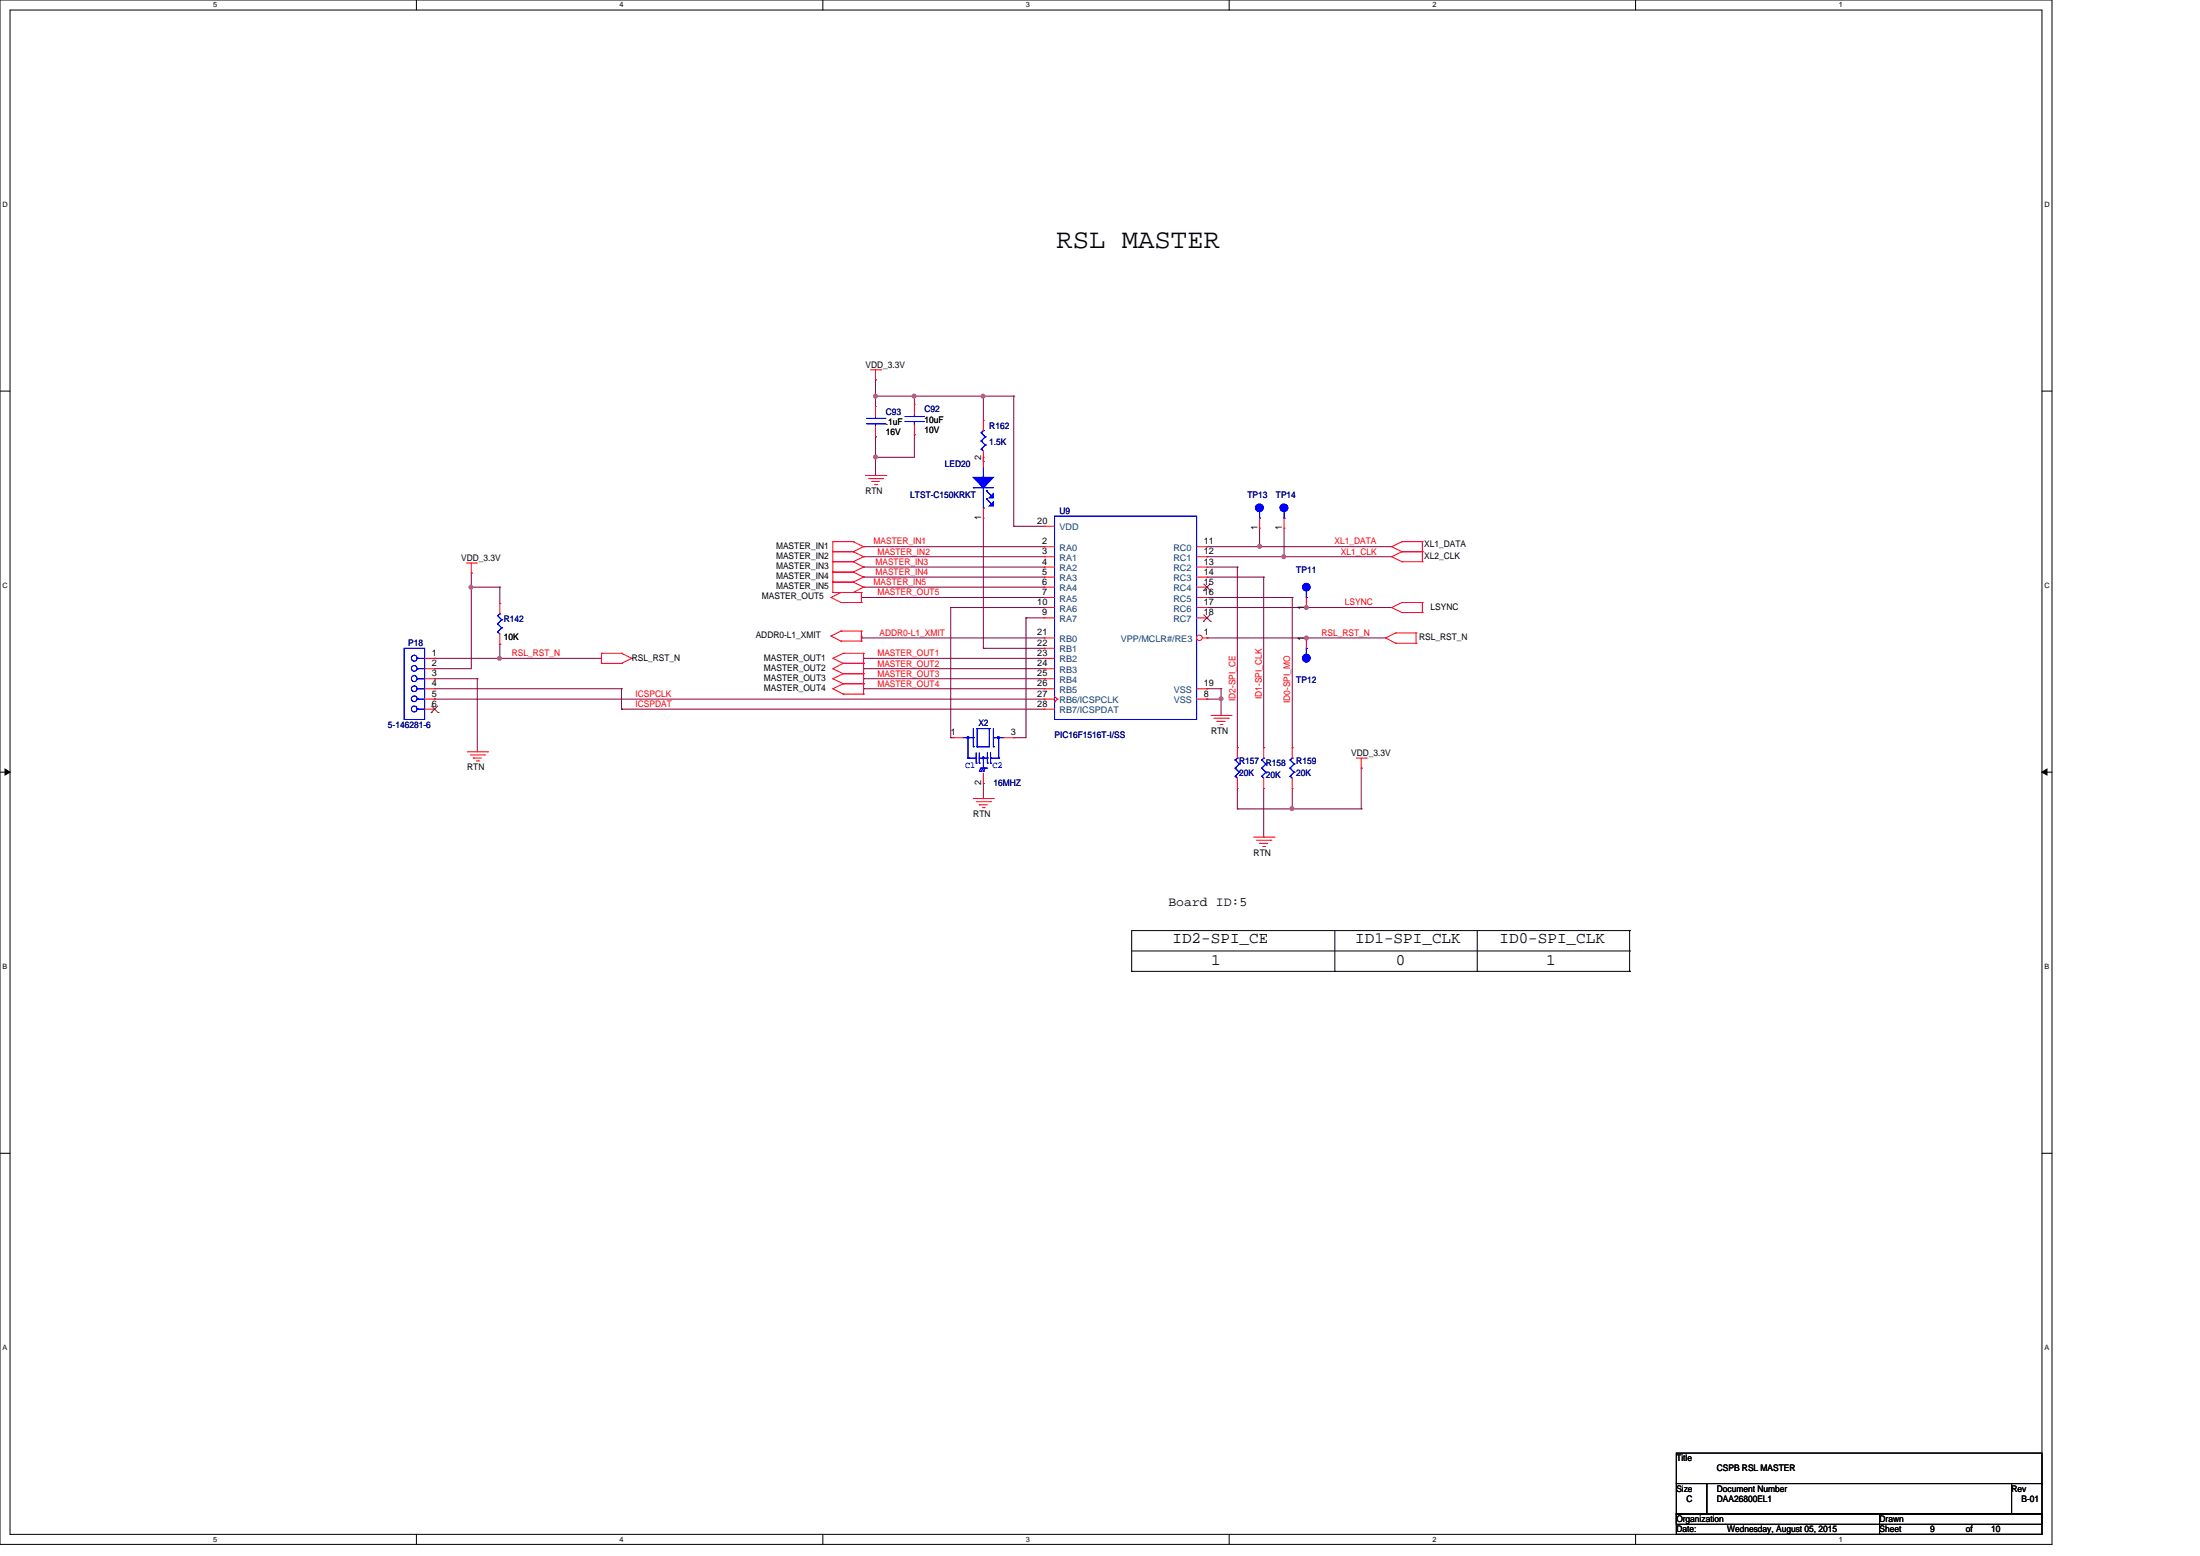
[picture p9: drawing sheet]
<svg xmlns="http://www.w3.org/2000/svg" width="297mm" height="210mm" viewBox="0 0 297 210" stroke-linecap="round" stroke-linejoin="round" font-family="sans-serif">
<g fill="none" stroke="#000" stroke-width=".14">
<path d="M0 0h277v208.4h-277zM1.4 1.4h274.3v205.7h-274.3zM56.2 0v1.4M111.1 0v1.4M165.9 0v1.4M220.8 0v1.4M0 52.8h1.4M275.7 52.8h1.3M0 104.2h1.4M275.7 104.2h1.3M152.8 131.1h.1M152.8 128.4h67.2"/>
<path d="M152.8 131.1h67.2M180.2 131.1h.1M180.2 125.6v5.5M199.4 131.1h.1M199.4 125.6v5.5M220 128.4h.1M220 131.1h.1M220 125.6h.1M220 125.6h-67.2v5.5M220 125.6v5.5M0 155.7h1.4M275.7 155.7h1.3"/>
<path d="M226.3 196.1h49.4v4.1h-49.4zM56.2 207.1v1.3M111.1 207.1v1.3M165.9 207.1v1.3M220.8 207.1v1.3M226.3 200.2h4.1v4.1h-4.1zM226.3 204.3h49.4v2.8h-49.4zM226.3 204.3h49.4v1.4h-49.4zM230.4 200.2h41.2v4.1h-41.2zM253.7 207.1h.1M253.7 204.3v2.8M271.6 200.2h4.1v4.1h-4.1z"/>
</g>
<path d="M.7 103.8l.7 .4-.7 .4zM275.7 104.2l.7-.4v.8z" fill="#000" stroke="#000" stroke-width=".14"/>
<g fill="none" stroke="#800040" stroke-width=".14">
<path d="M118.2 53.5h.1M118.2 51.3h.1M118.2 59h.1M118.2 51.3v3.6M118.2 59v5.2M118.2 53.5h18.7M123.4 53.5h.1M123.4 58.7h.1M123.4 53.5v1.1M123.4 58.7v3h-5.2M132.8 53.5h.1M132.8 53.5v3.3"/>
<path d="M136.9 53.5h.1M136.9 53.5v17.5M63.6 79.2h.1M63.6 77.3h.1M63.6 77.3v13h-4.9M63.6 79.2h3.9M67.5 79.2h.1M67.5 79.2v2.2M116.6 76.5h.1M116.6 75.1h.1M116.6 79.2h.1M116.6 77.9h.1"/>
<path d="M116.6 73.8h.1M116.6 79.2h24.4M116.6 76.5h24.4M116.6 75.1h24.4M116.6 77.9h24.4M116.6 73.8h24.4M118.2 61.7h.1M132.8 62.3h.1M132.8 61.7v.6M132.8 69.9v17.6M136.9 71h.1M136.9 71h4.1"/>
<path d="M162.9 73.8h.1M162.9 75.1h.1M162.9 76.5h4.1M162.9 75.1h25M162.9 77.9h7.7M162.9 73.8h25M167 76.5h.1M167 76.5v24.4M170.1 73.8h.1M170.1 71.3v2.5M170.6 77.9h.1M170.6 77.9v23"/>
<path d="M173.4 75.1h.1M173.4 71.3v3.8M58.7 90.3h.1M58.7 88.9h.1M58.7 91.6h.1M58.7 94.4h.1M58.7 88.9h22.5M58.7 91.6h5.7M58.7 94.4h82.3M58.7 93h25.2M64.4 91.6h.1M64.4 91.6v9.9"/>
<path d="M67.5 88.9h.1M67.5 87h.1M67.5 87v1.9M83.9 95.7h.1M83.9 93h.1M83.9 95.7h57.1M83.9 93v2.7M116.3 80.6h.1M116.3 86.1h.1M116.3 85.9h.1M116.3 80.6h24.7M116.3 86.1h24.7"/>
<path d="M116.3 85.9v.2M116.6 93h.1M116.6 91.6h.1M116.6 90.3h.1M116.6 88.9h.1M116.6 88.9h24.4M116.6 90.3h24.4M116.6 91.6h24.4M116.6 93h24.4M128.4 99.6h.1M128.4 82h.1M128.4 82h12.6"/>
<path d="M128.4 99.6h.3M128.4 82v17.6M132.8 87.5h.1M132.8 87.5h8.2M136.9 99.6h.1M138.5 83.4h.1M138.5 83.4v16.2h-1.6M138.5 83.4h2.5M141 87.5h.1M162.9 93h.1M162.9 94.4h.1M162.9 82h.1"/>
<path d="M162.9 86.1h.1M162.9 94.4h1.9M162.9 93h1.9M162.9 80.6h11.6M162.9 86.1h24.2M162.9 82h25M164.8 94.4h.1M164.8 93h.1M164.8 93v3.6M174.5 80.6h.1M174.5 80.6v20.3M176.4 86.1h.1"/>
<path d="M176.4 82h.1M132.8 105.7h.1M132.8 105.7v2.1M167 100.9h.1M167 109.2h.1M167 106.4v2.8M167 109.2h16.8M170.6 100.9h.1M170.6 113h.1M170.6 106.4v6.6M174.5 100.9h.1M174.5 109.2h.1"/>
<path d="M174.5 106.4v2.8M183.8 103.7h.1M183.8 109.2h.1M183.8 103.7v5.5"/>
</g>
<g fill="#f0f" stroke="#f0f" stroke-width=".14">
<circle cx="123.4" cy="53.5" r=".26"/>
<circle cx="132.7" cy="53.5" r=".26"/>
<circle cx="118.2" cy="61.7" r=".26"/>
<circle cx="63.6" cy="79.2" r=".26"/>
<circle cx="67.4" cy="88.9" r=".26"/>
<circle cx="173.3" cy="75.1" r=".26"/>
<circle cx="170" cy="73.7" r=".26"/>
<circle cx="176.4" cy="86.1" r=".26"/>
<circle cx="164.8" cy="94.3" r=".26"/>
<circle cx="176.4" cy="82" r=".26"/>
<circle cx="118.2" cy="53.5" r=".26"/>
<circle cx="174.4" cy="109.1" r=".26"/>
</g>
<g fill="none" stroke="#f00" stroke-width=".14">
<path d="M117.5 49.9h1.4M118.2 51.3h.1M118.2 49.9v1.4M118.9 49.9h.1M132.8 56.8h.1M132.8 56.8v1.3M62.9 76h1.4M63.6 77.3h.1M63.6 76v1.3M64.3 76h.1M112.4 75.8h.1M112.4 74.5h.1"/>
<path d="M112.4 77.2h.1M112.4 78.6h.1M112.4 80h.1M112.4 73.1h.1M112.4 75.8h2.8M112.4 73.1v6.9M112.4 74.5h2.8M112.4 77.2h2.8M112.4 78.6h2.8M112.4 80h3.9M112.4 73.1h2.8M113.5 80h.1"/>
<path d="M113.5 80l-1.3 .6M115.2 75.8h.1M115.2 74.5h.1M115.2 77.2h.1M115.2 78.6h.1M115.2 80h.1M115.2 73.1h.1M115.2 74.5l1.4 .6M115.2 75.8l1.4 .7M115.2 77.2l1.4 .7M115.2 78.6l1.4 .6M115.2 73.1l1.4 .7"/>
<path d="M116.3 80h.1M116.3 80v1.3M116.6 75.1h.1M116.6 76.5h.1M116.6 77.9h.1M116.6 79.2h.1M116.6 73.8h.1M116.6 73.8l-1.4 .7M116.6 75.1l-1.4 .7M116.6 76.5l-1.4 .7M116.6 77.9l-1.4 .7M116.6 79.2l-1.4 .8"/>
<path d="M116.8 64.2h2.8M117.3 64.6h1.9M117.7 65h.1M117.7 65h1M118.1 65.4h.3M118.4 65.4h.1M119.2 64.6h.1M119.6 64.2h.1M132.8 62.3h.1M132.8 61.7h.1M132.8 69.9h.1M132.8 60.9v2.2"/>
<path d="M132.8 68.6v1.3M170.1 71.3h.1M170.1 69.9v1.4M187.9 73.8h.1M187.9 75.1h.1M187.9 73.8l1.4 .7M187.9 75.1l1.4 .7M189.3 74.5h.1M189.3 73.1h.1M189.3 75.8h.1M189.3 75.8h2.7M189.3 74.5h2.7"/>
<path d="M189.3 73.1h2.7M189.3 73.1l-1.4 .7M189.3 74.5l-1.4 .6M192 74.5h.1M192 73.1h.1M192 75.8h.1M192 73.1v2.7M67.5 87h.1M67.5 81.4h.1M67.5 81.4v1.4M67.5 85.6v1.4M81.2 89.5h.1"/>
<path d="M81.2 88.2h.1M81.2 89.5h2.7M81.2 88.2v1.3M81.2 88.2h2.7M83.9 89.5h.1M83.9 88.2h.1M83.9 88.2l1.4 .7M85.3 88.9h.1M85.3 88.9l-1.4 .6M112.2 80.6h.1M112.2 85.9h.1M112.2 80.6l1.3 .7"/>
<path d="M112.2 85.9l1.3 .6M112.4 90.3h.1M112.4 88.9h.1M112.4 91.6h.1M112.4 93h.1M112.4 90.3l1.4 .6M112.4 88.9l1.4 .6M112.4 91.6l1.4 .7M112.4 93l1.4 .7M113.5 81.3h.1M113.5 85.2h.1M113.5 86.5h.1"/>
<path d="M113.5 81.3h2.8M113.5 85.2l-1.3 .7M113.5 85.2h2.8M113.5 86.5h2.8M113.8 89.5h.1M113.8 90.9h.1M113.8 88.2h.1M113.8 92.3h.1M113.8 93.7h.1M113.8 89.5h2.8M113.8 88.2h2.8M113.8 89.5l-1.4 .8"/>
<path d="M113.8 90.9h2.8M113.8 88.2l-1.4 .7M113.8 90.9l-1.4 .7M113.8 92.3h2.8M113.8 92.3l-1.4 .7M113.8 93.7h2.8M116.3 81.3h.1M116.3 85.2h.1M116.3 86.5h.1M116.3 85.2v1.3M116.6 89.5h.1M116.6 90.9h.1"/>
<path d="M116.6 88.2h.1M116.6 92.3h.1M116.6 93.7h.1M116.6 88.2v5.5M161.5 94.4h1.4M161.5 93h1.4M162.9 94.4h.1M162.9 93h.1M163.5 96.6h2.7M163.9 96.9h1.9M164.3 97.4h.1M164.3 97.4h1.1"/>
<path d="M164.7 97.8h.3M165 97.8h.1M165.8 96.9h.1M166.2 96.6h.1M176.4 82h.1M176.4 86.1h.1M176.4 80.6v1.4M176.4 86.1v1.4M187.1 86.1h.1M187.1 86.1l1.3 .7M187.9 82h.1M187.9 82l1.4 .7"/>
<path d="M188.4 86.8h.1M188.4 85.4h.1M188.4 86.8h2.8M188.4 85.4h2.8M188.4 85.4l-1.3 .7M189.3 82.7h.1M189.3 81.3h.1M189.3 81.3h2.7M189.3 82.7h2.7M189.3 81.3l-1.4 .7M191.2 86.8h.1M191.2 85.4h.1"/>
<path d="M191.2 85.4v1.4M192 82.7h.1M192 81.3h.1M192 81.3v1.4M63.1 101.5h2.7M63.5 101.9h1.9M63.9 102.3h.1M63.9 102.3h1.1M64.3 102.7h.3M64.6 102.7h.1M65.4 101.9h.1M65.8 101.5h.1"/>
<path d="M131.4 107.8h2.7M131.8 108.2h1.9M132.2 108.6h.1M132.2 108.6h1.1M132.6 109h.3M132.9 109h.1M133.7 108.2h.1M134.1 107.8h.1M169.2 113h2.8M169.6 113.4h2M170.1 113.8h.1M170.1 113.8h1.1"/>
<path d="M170.5 114.3h.2M170.7 114.3h.1M171.6 113.4h.1M172 113h.1M183.1 102.3h1.3M183.8 103.7h.1M183.8 102.3v1.4M184.4 102.3h.1"/>
</g>
<g fill="none" stroke="#00f" stroke-width=".14">
<path d="M132.5 59.5h.1M132.5 58.4h.1M132.5 59.5l.5 .6M132.5 58.4l.5 .6M132.8 58.1h.1M132.8 58.1l-.3 .3M133 59h.1M133 59l-.5 .5M131.4 65.8h.1M131.4 65.8h2.7M132.5 60.6h.1M132.5 60.6l.3 .3"/>
<path d="M132.8 64.4h.1M132.8 68.6h.1M132.8 63.1v1.3M132.8 65.8v2.8M133 60.1h.1M133 60.1l-.5 .5M133.2 66.3h.1M133.2 67.3h.1M133.2 66.3l.7 .6M133.2 67.3l.7 .7M142.4 69.7h19.1v27.4h-19.1zM170.1 69.9h.1"/>
<path d="M170.1 69v.9M176.4 79.7v.9M67.2 85.3h.1M67.2 84.2h.1M67.2 83.1h.1M67.2 85.3l.3 .3M67.2 84.2l.5 .6M67.2 83.1l.5 .6M67.5 82.8h.1M67.5 82.8l-.3 .3M67.7 84.8h.1M67.7 83.7h.1"/>
<path d="M67.7 84.8l-.5 .5M67.7 83.7l-.5 .5M176.4 80.6h.1M176.4 87.5h.1M176.4 87.5v.9"/>
</g>
<g fill="#00f" stroke="#00f" stroke-width=".38">
<circle cx="176.4" cy="79.2" r=".38"/>
<circle cx="170" cy="68.5" r=".4"/>
<circle cx="176.3" cy="88.8" r=".39"/>
</g>
<g fill="#00f" stroke="#00f" stroke-width=".14">
<path d="M131.4 64.4h2.7l-1.3 1.4z"/>
<path d="M134.1 66.6v.6h-.5z"/>
<path d="M133.6 68.3l.5-.6v.6z"/>
</g>
<circle cx="161.9" cy="86.1" r=".38" fill="#fff" stroke="#f00" stroke-width=".14"/>
<g fill="none" stroke="#f00" stroke-width=".14">
<path d="M118.2 54.9h.1M118.2 59h.1M118.2 54.9v1.3M118.2 57.6v1.4M123.4 54.6h.1M123.4 58.7h.1M123.4 54.6v1.4M123.4 57.3v1.4M141 71h.1M141 73.8h.1M141 75.1h.1M141 76.5h.1"/>
<path d="M141 77.9h.1M141 79.2h.1M141 71h1.4M141 79.2h1.4M141 77.9h1.4M141 76.5h1.4M141 75.1h1.4M141 73.8h1.4M161.5 79.2h1.4M161.5 77.9h1.4M161.5 76.5h1.4M161.5 75.1h1.4"/>
<path d="M161.5 73.8h1.4M162.9 79.2h.1M162.9 77.9h.1M162.9 76.5h.1M162.9 75.1h.1M162.9 73.8h.1M173.4 71.3h.1M173.4 69.9v1.4M57.3 88.9h1.4M57.3 90.3h1.4M57.3 91.6h1.4M57.3 93h1.4"/>
<path d="M57.3 94.4h1.4M57.3 95.7h1.4M58.7 88.9h.1M58.7 90.3h.1M58.7 91.6h.1M58.7 93h.1M58.7 94.4h.1M58.7 95.7h.1M128.7 99.6h.1M128.7 99.6h1.3M135.5 99.6h1.4M136.9 99.6h.1"/>
<path d="M141 80.6h.1M141 82h.1M141 83.4h.1M141 86.1h.1M141 87.5h.1M141 88.9h.1M141 90.3h.1M141 91.6h.1M141 93h.1M141 94.4h.1M141 95.7h.1M141 86.1h1.4"/>
<path d="M141 83.4h1.4M141 82h1.4M141 80.6h1.4M141 87.5h1.4M141 88.9h1.4M141 90.3h1.4M141 91.6h1.4M141 93h1.4M141 94.4h1.4M141 95.7h1.4M142.4 94.7h.1M142.4 94l.3 .4"/>
<path d="M142.7 94.4h.1M142.7 94.4l-.3 .3M161.5 83.4h1.4M161.5 82h1.4M161.5 80.6h1.4M162.3 86.1h.6M162.9 86.1h.1M162.9 83.4h.1M162.9 82h.1M162.9 80.6h.1M132.8 105.7h.1M132.8 104.4v1.3"/>
<path d="M167 106.4h.1M167 100.9h.1M167 100.9v1.4M167 105v1.4M170.6 106.4h.1M170.6 100.9h.1M170.6 100.9v1.4M170.6 105v1.4M174.5 106.4h.1M174.5 100.9h.1M174.5 100.9v1.4M174.5 105v1.4"/>
</g>
<path d="M162.5 79.7h.1M162.5 78.8l.9 .9M163.4 78.8l-.9 .9M163.4 79.7h.1M58.2 96.2h.1M58.3 95.3l.8 .9M59.1 95.3l-.9 .9M59.1 96.2h.1M162.5 83.9h.1M162.5 83l.9 .9M163.4 83l-.9 .9M163.4 83.9h.1" fill="none" stroke="#804000" stroke-width=".14"/>
<g fill="none" stroke="#00f" stroke-width=".14">
<path d="M117 57.2h2.5M117 56.5h2.5M118.2 56.5h.1M118.2 57.2h.1M118.2 56.2v.3M118.2 57.2v.4M119.5 57.2h.1M119.5 56.5h.1M122.2 56.9h2.5M122.2 56.2h2.5M123.4 56.2h.1M123.4 56.9h.1"/>
<path d="M123.4 56v.2M123.4 56.9v.4M124.7 56.9h.1M124.7 56.2h.1M173.4 69.9h.1M173.4 69v.9M54.6 87.5h2.7v9.6h-2.7zM56.3 88.9h.1M56.3 90.3h.1M56.3 91.6h.1M56.3 93h.1M56.3 94.4h.1"/>
<path d="M56.3 95.7h.1M56.3 88.9h1M56.3 90.3h1M56.3 91.6h1M56.3 93h1M56.3 94.4h1M56.3 95.7h1M130 99.6h1.4M130.7 99.6v2.7M131.4 99.6h.1M131.4 98.3v2.5M131.9 98.3h.1"/>
<path d="M131.9 98.3h1.7M131.9 98.3v2.5M133.6 98.3h.1M133.6 98.3v2.5h-1.7M134.1 99.6h.1M134.1 99.6h1.4M134.1 98.3v2.5M134.8 99.6v2.7M130.7 102.3h.1M130.7 102.3h1.1M131.4 100.8h.1M131.8 103h.1"/>
<path d="M131.8 101.6v1.4M131.9 100.8h.1M132.2 103h.1M132.2 104.1h.1M132.2 102.3h1.1M132.2 101.6v1.4M132.3 103.7h.9M132.5 104.1h.1M132.5 103.7l-.3 .4M132.8 103.7h.1M132.8 104.1h.1M132.8 102.3v1.4"/>
<path d="M132.8 103.7l-.3 .4M133 103.7l-.2 .4M133.2 103.7h.1M133.3 103h.1M133.3 102.3h.1M133.3 101.6v1.4M133.7 103h.1M133.7 102.3h.1M133.7 102.3h1.1M133.7 101.6v1.4M134.1 100.8h.1M134.8 102.3h.1"/>
<path d="M166.8 104.8h.1M166.8 103.7h.1M166.8 102.6h.1M166.8 104.8l.2 .2M166.8 103.7l.5 .5M166.8 102.6l.5 .5M167 102.3h.1M167 102.3l-.2 .3M167.3 104.2h.1M167.3 103.1h.1M167.3 104.2l-.5 .6M167.3 103.1l-.5 .6"/>
<path d="M170.3 104.8h.1M170.3 103.7h.1M170.3 102.6h.1M170.3 104.8l.3 .2M170.3 103.7l.6 .5M170.3 102.6l.6 .5M170.6 102.3h.1M170.6 102.3l-.3 .3M170.9 104.2h.1M170.9 103.1h.1M170.9 104.2l-.6 .6M170.9 103.1l-.6 .6"/>
<path d="M174.2 104.8h.1M174.2 103.7h.1M174.2 102.6h.1M174.2 104.8l.3 .2M174.2 103.7l.5 .5M174.2 102.6l.5 .5M174.5 102.3h.1M174.5 102.3l-.3 .3M174.7 104.2h.1M174.7 103.1h.1M174.7 104.2l-.5 .6M174.7 103.1l-.5 .6"/>
<circle cx="55.9" cy="88.8" r=".39"/>
<circle cx="55.9" cy="95.7" r=".39"/>
<circle cx="55.9" cy="91.6" r=".39"/>
<circle cx="55.9" cy="94.3" r=".38"/>
<circle cx="55.9" cy="93" r=".38"/>
<circle cx="55.9" cy="90.2" r=".38"/>
</g>
<circle cx="173.3" cy="68.5" r=".4" fill="#00f" stroke="#00f" stroke-width=".38"/>
<g fill="#00f" stroke="#00f" stroke-width=".14">
<path d="M132.7 102.2h.1v.2h-.1z"/>
<path d="M130.6 99.5h.2v.1h-.2z"/>
<path d="M134.7 99.5h.2v.1h-.2z"/>
</g>
<g fill="#f0f" stroke="#f0f" stroke-width=".14">
<circle cx="123.4" cy="53.5" r=".26"/>
<circle cx="132.7" cy="53.5" r=".26"/>
<circle cx="118.2" cy="61.7" r=".26"/>
<circle cx="63.6" cy="79.2" r=".26"/>
<circle cx="67.4" cy="88.9" r=".26"/>
<circle cx="173.3" cy="75.1" r=".26"/>
<circle cx="170" cy="73.7" r=".26"/>
<circle cx="176.4" cy="86.1" r=".26"/>
<circle cx="164.8" cy="94.3" r=".26"/>
<circle cx="176.4" cy="82" r=".26"/>
<circle cx="118.2" cy="53.5" r=".26"/>
<circle cx="174.4" cy="109.1" r=".26"/>
</g>
<text font-size="3.7" x="142.6" y="33.5">RSL MASTER</text>
<g font-size="2.2">
<text x="158.3" y="127.3">ID2-SPI_CE</text>
<text x="163.5" y="130.3">1</text>
<text x="183" y="127.3">ID1-SPI_CLK</text>
<text x="188.4" y="130.3">0</text>
<text x="202.4" y="127.3">ID0-SPI_CLK</text>
<text x="208.7" y="130.3">1</text>
</g>
<text font-size="1.8" x="157.7" y="122.3">Board ID:5</text>
<g font-size="1.2">
<text x="116.8" y="49.7">VDD_3.3V</text>
<text x="119.6" y="57.3">.1uF</text>
<text x="119.6" y="58.7">16V</text>
<text x="124.8" y="57.1">10uF</text>
<text x="124.8" y="58.4">10V</text>
<text x="132.5" y="62.1" transform="rotate(-90 132.5 62.1)">2</text>
<text x="116.8" y="66.6">RTN</text>
<text x="132.5" y="70.2" transform="rotate(-90 132.5 70.2)">1</text>
<text x="140" y="70.7">20</text>
<text x="169.7" y="71.6" transform="rotate(-90 169.7 71.6)">1</text>
<text x="173" y="71.6" transform="rotate(-90 173 71.6)">1</text>
<text x="62.3" y="75.7">VDD_3.3V</text>
<text x="104.8" y="75.4">MASTER_IN2</text>
<text x="104.8" y="76.8">MASTER_IN3</text>
<text x="104.8" y="74">MASTER_IN1</text>
<text x="140.7" y="73.4">2</text>
<text x="140.7" y="74.8">3</text>
<text x="140.7" y="76.2">4</text>
<text x="140.7" y="77.6">5</text>
<text x="162.5" y="77.6">14</text>
<text x="162.5" y="76.2">13</text>
<text x="162.5" y="74.8">12</text>
<text x="162.5" y="73.4">11</text>
<text x="192.3" y="73.8">XL1_DATA</text>
<text x="192.3" y="75.4">XL2_CLK</text>
<text x="102.9" y="80.9">MASTER_OUT5</text>
<text x="104.8" y="78.1">MASTER_IN4</text>
<text x="104.8" y="79.5">MASTER_IN5</text>
<text x="140" y="81.7">10</text>
<text x="140.7" y="78.9">6</text>
<text x="140.7" y="80.3">7</text>
<text x="140.7" y="83.1">9</text>
<text x="162.5" y="83.1">18</text>
<text x="162.5" y="81.7">17</text>
<text x="162.5" y="80.3">16</text>
<text x="162.5" y="78.9">15</text>
<text x="176.1" y="82.3" transform="rotate(-90 176.1 82.3)">1</text>
<text x="193.1" y="82.3">LSYNC</text>
<text x="58.3" y="88.5">1</text>
<text x="58.3" y="89.9">2</text>
<text x="68" y="86.4">10K</text>
<text x="85.3" y="89.2">RSL_RST_N</text>
<text x="102" y="86.1">ADDR0-L1_XMIT</text>
<text x="103.1" y="89.2">MASTER_OUT1</text>
<text x="140" y="85.8">21</text>
<text x="140" y="87.2">22</text>
<text x="140" y="88.5">23</text>
<text x="140" y="89.9">24</text>
<text x="162.5" y="85.8">1</text>
<text x="176.1" y="86.5" transform="rotate(-90 176.1 86.5)">1</text>
<text x="191.6" y="86.4">RSL_RST_N</text>
<text x="58.3" y="91.3">3</text>
<text x="58.3" y="92.6">4</text>
<text x="58.3" y="94">5</text>
<text x="58.3" y="95.4">6</text>
<text x="103.1" y="90.5">MASTER_OUT2</text>
<text x="103.1" y="91.9">MASTER_OUT3</text>
<text x="103.1" y="93.3">MASTER_OUT4</text>
<text x="140" y="91.3">25</text>
<text x="140" y="92.6">26</text>
<text x="140" y="94">27</text>
<text x="140" y="95.4">28</text>
<text x="162.5" y="94">8</text>
<text x="162.5" y="92.6">19</text>
<text x="128.4" y="99.2">1</text>
<text x="136.5" y="99.2">3</text>
<text x="163.5" y="99">RTN</text>
<text x="63.1" y="104">RTN</text>
<text x="132.5" y="106" transform="rotate(-90 132.5 106)">2</text>
<text x="182.4" y="102">VDD_3.3V</text>
<text x="131.4" y="110.3">RTN</text>
<text x="169.2" y="115.5">RTN</text>
<text x="226.3" y="197.2">Title</text>
<text x="226.3" y="201.3">Size</text>
<text x="227.7" y="202.7">C</text>
<text x="231.8" y="201.3">Document Number</text>
<text x="231.8" y="202.7">DAA26800EL1</text>
<text x="231.8" y="198.6">CSPB RSL MASTER</text>
<text x="271.6" y="201.3">Rev</text>
<text x="272.9" y="202.7">B-01</text>
<text x="226.3" y="205.4">Organization</text>
<text x="226.3" y="206.8">Date:</text>
<text x="233.2" y="206.8">Wednesday, August 05, 2015</text>
<text x="253.7" y="205.4">Drawn</text>
<text x="253.7" y="206.8">Sheet</text>
<text x="260.6" y="206.8">9</text>
<text x="265.4" y="206.8">of</text>
<text x="268.8" y="206.8">10</text>
</g>
<g font-size="1.2" fill="#000080">
<text x="119.6" y="56">C93</text>
<text x="124.8" y="55.7">C92</text>
<text x="133.6" y="57.9">R162</text>
<text x="127.6" y="63.1">LED20</text>
<text x="133.6" y="60.1">1.5K</text>
<text x="122.9" y="67.2">LTST-C150KRKT</text>
<text x="143" y="69.4">U9</text>
<text x="168.4" y="67.2">TP13</text>
<text x="172.3" y="67.2">TP14</text>
<text x="175" y="77.3">TP11</text>
<text x="68" y="83.9">R142</text>
<text x="55.1" y="87.2">P18</text>
<text x="175" y="92.2">TP12</text>
<text x="52.4" y="98.2">5-146281-6</text>
<text x="132.1" y="98">X2</text>
<text x="142.4" y="99.6">PIC16F1516T-I/SS</text>
<text x="134.1" y="106.1">16MHZ</text>
<text x="167.3" y="103.1">R157</text>
<text x="167.3" y="104.8">20K</text>
<text x="170.9" y="103.4">R158</text>
<text x="170.9" y="105.1">20K</text>
<text x="175" y="103.1">R159</text>
<text x="175" y="104.8">20K</text>
</g>
<g font-size="1.2" fill="#004080">
<text x="143" y="71.6">VDD</text>
<text x="143" y="74.3">RA0</text>
<text x="143" y="75.7">RA1</text>
<text x="143" y="77.1">RA2</text>
<text x="158.4" y="77.1">RC2</text>
<text x="158.4" y="75.7">RC1</text>
<text x="158.4" y="74.3">RC0</text>
<text x="143" y="78.4">RA3</text>
<text x="143" y="79.8">RA4</text>
<text x="143" y="81.2">RA5</text>
<text x="143" y="82.6">RA6</text>
<text x="143" y="83.9">RA7</text>
<text x="158.4" y="83.9">RC7</text>
<text x="158.4" y="82.6">RC6</text>
<text x="158.4" y="81.2">RC5</text>
<text x="158.4" y="79.8">RC4</text>
<text x="158.4" y="78.4">RC3</text>
<text x="143" y="86.7">RB0</text>
<text x="143" y="88.1">RB1</text>
<text x="143" y="89.4">RB2</text>
<text x="151.3" y="86.7">VPP/MCLR#/RE3</text>
<text x="143" y="90.8">RB3</text>
<text x="143" y="92.2">RB4</text>
<text x="143" y="93.5">RB5</text>
<text x="143" y="94.9">RB6/ICSPCLK</text>
<text x="158.5" y="94.9">VSS</text>
<text x="158.5" y="93.5">VSS</text>
<text x="143" y="96.3">RB7/ICSPDAT</text>
</g>
<g font-size="1.2" fill="#f00">
<text x="117.9" y="73.5">MASTER_IN1</text>
<text x="118.2" y="76.2">MASTER_IN3</text>
<text x="118.2" y="77.6">MASTER_IN4</text>
<text x="118.4" y="74.8">MASTER_IN2</text>
<text x="180.2" y="73.5">XL1_DATA</text>
<text x="181" y="74.8">XL1_CLK</text>
<text x="117.9" y="79">MASTER_IN5</text>
<text x="118.4" y="80.3">MASTER_OUT5</text>
<text x="181.6" y="81.7">LSYNC</text>
<text x="69.1" y="88.6">RSL_RST_N</text>
<text x="118.4" y="90">MASTER_OUT2</text>
<text x="118.4" y="88.6">MASTER_OUT1</text>
<text x="118.7" y="85.8">ADDR0-L1_XMIT</text>
<text x="178.4" y="85.8">RSL_RST_N</text>
<text x="85.8" y="94.1">ICSPCLK</text>
<text x="85.8" y="95.4">ICSPDAT</text>
<text x="118.4" y="92.7">MASTER_OUT4</text>
<text x="118.4" y="91.3">MASTER_OUT3</text>
<text x="166.8" y="94.7" transform="rotate(-90 166.8 94.7)">ID2-SPI_CE</text>
<text x="170.3" y="94.4" transform="rotate(-90 170.3 94.4)">ID1-SPI_CLK</text>
<text x="174.2" y="94.9" transform="rotate(-90 174.2 94.9)">ID0-SPI_MO</text>
</g>
<g font-size="1.2" fill="#00f">
<text x="130.3" y="103.6">C1</text>
<text x="134" y="103.6">C2</text>
</g>
<g font-size="1">
<text x="28.8" y="1">5</text>
<text x="83.7" y="1">4</text>
<text x="138.5" y="1">3</text>
<text x="193.4" y="1">2</text>
<text x="248.2" y="1">1</text>
<text x=".3" y="27.9">D</text>
<text x="276" y="27.9">D</text>
<text x=".3" y="79.4">C</text>
<text x="276" y="79.4">C</text>
<text x=".3" y="130.8">B</text>
<text x="276" y="130.8">B</text>
<text x=".3" y="182.2">A</text>
<text x="276" y="182.2">A</text>
<text x="28.8" y="208.1">5</text>
<text x="83.7" y="208.1">4</text>
<text x="138.5" y="208.1">3</text>
<text x="193.4" y="208.1">2</text>
<text x="248.2" y="208.1">1</text>
</g>
</svg>
